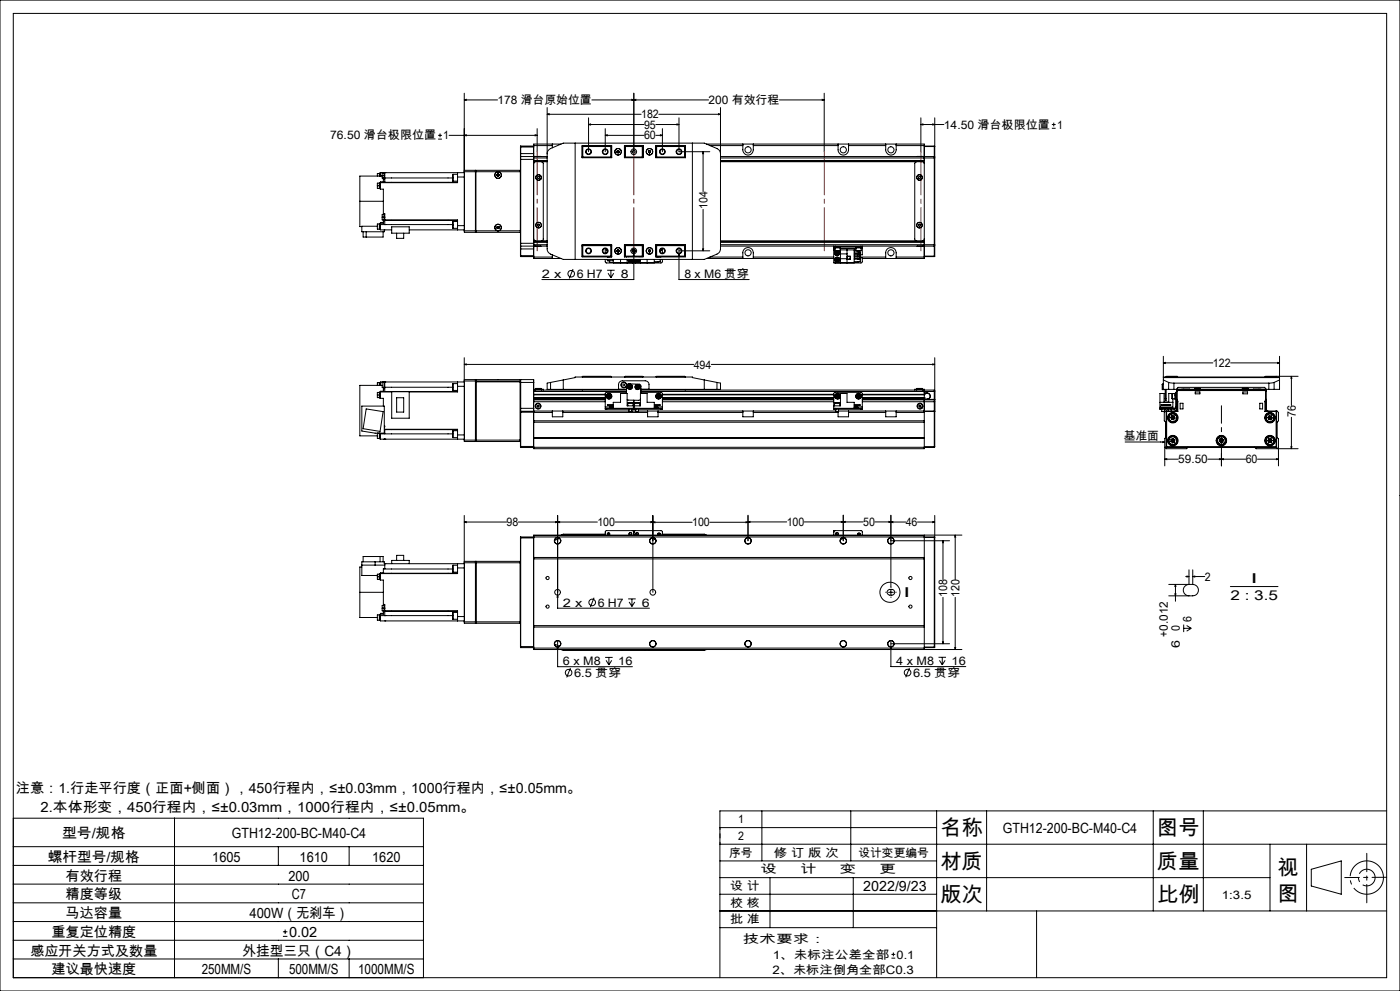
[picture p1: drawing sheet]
<svg xmlns="http://www.w3.org/2000/svg" width="420mm" height="297mm" viewBox="0 0 420 297" stroke-linecap="round" stroke-linejoin="round" font-family="sans-serif">
<g fill="none" stroke="#000" stroke-width=".3">
<path d="M0 0h420v297h-420zM4 4h412v289h-412zM139.3 29.9l.6-.1v.3zM139.3 27.9v41.3M139.3 29.9h10M161.1 38.6v6.9M164.1 34.3l.6-.2v.3zM164.1 32.2v42.7l.3 .6 .8 .7 3.8 1.5h42.3l4.4-1.9 .4-1.2v-42.4M164.1 34.3h28.2M176.6 37.3l.6-.2v.4zM176.6 37.3h16.6M176.6 35.3v10.2"/>
<path d="M181.6 38.6v6.9M189.5 29.8l.6 .1-.6 .2zM190.1 29.9l.6-.1v.3zM190.1 27.9v17.6M196.7 37.3h7M197.6 34.3h18.5M198.7 38.6v6.9M203.1 37.1l.6 .2-.6 .2zM203.7 35.3v10.2h9.2M212.6 29.9h-35M215.5 34.1l.6 .2-.6 .1zM233.8 29.9h13.5"/>
<path d="M246.7 29.8l.6 .1-.6 .2zM247.3 27.9v17.6M276.3 37.3l.6-.2v.4zM276.3 37.3h6.9M276.3 35.3v10.2M279.8 37.1l.6 .2-.6 .2zM280.4 35.3v11.8M315.6 38.4h1.1M315.6 37.3h1.1M316.1 36.8v1.1M113.2 55.7v.8h.8M113.2 55.7h.9"/>
<path d="M113.8 54.9h-.6v.8M113.8 52h-.6v.8M114 54.8l.1 1.7M114 51.9v.9M114.1 54.6v.1M114.1 54.8h-.3v1.7M114.1 51.9h-.3v.9M114.1 54.7v2h.9v7.3M114.1 54.6h23.2M114.7 52.8h-6.7v7.5M114.7 52.6v.8h.5M114.7 52.6h.7"/>
<path d="M115 53.8v.7l-.9 .1M115 53.4v.4M115 51.7v.1M115 53.8h.4M115.2 51.7v1.7h.2M115.2 51.8h-.5v.8M115.4 54.6h.1M115.4 53.3v1.3M115.4 51.7v1.6M115.4 51.7h.1M115.4 53.3h20.5M131.4 41.7h1.2"/>
<path d="M131.4 40.6h1.2M132 40v1.1M134.7 40.6h26.4M135.9 52.2v2.1M135.9 52.2h1.4M135.9 54.3h1.4M137.3 51.7v1.4M137.3 53.1v1.6h-23.2M137.3 53.1h2M139.3 40.6l.6-.2v.3zM139.3 51.7h-25.2v1.1M139.3 51v18.6"/>
<path d="M139.3 51v.5h16.8M139.3 51h3.3M142.6 51v18.6M142.6 51l.1 .1M142.7 51.1v.4M142.7 51.5v17.7M142.7 51.1h.1M142.7 51.5v-.5h13.4v.5M149.1 52.3l.1 .4M149.2 52.7l.3 .1M149.4 52.1l.3 .2M149.4 52.1l-.3 .2"/>
<path d="M149.7 52.3v.3M149.7 52.6l-.2 .2M156.1 51.5v17.7M156.1 51.1h.1M156.1 47v.8M156.1 46v1M156.1 47.8v25.1M156.1 47.8h4M156.1 46h4M156.1 44.1h4M156.2 46.9v26.9M156.2 43.8v3.1"/>
<path d="M156.2 43.8l-.1 2.2M156.2 46.9h7.9M156.2 46.9l-.1 .1M156.2 43.8h3.9M160.1 46.9v26.9M160.1 43.8v3.1M160.1 46.9v.1M160.1 43.8h.1M160.1 46.9h.1M160.1 47v.8M160.1 47.8v25.1M160.1 48.1h4"/>
<path d="M160.1 43.6h5.6M160.1 47.3h4M160.5 40.4l.6 .2-.6 .1zM160.5 46.9h1.8M161.4 52.9h.3l.2 .3-.2 .3h-.3l-.2-.3zM162.4 48.5l.6 .4v22.8l-.6 .5M164.1 48.5h-3.4l-.6 .5M164.1 46.1l.2-.7 .6-.7 4.1-1.8h42.3l4.1 1.8 .5 .5 .2 .9M165.7 43.2v1.1M168.3 43.2h-8.2v3.7M172.5 42.9v34.8M174.6 46.9h.1"/>
<path d="M174.6 43.7h8.9v3.6h-8.9zM174.7 43.8v3.5M174.7 43.8h8.8M174.7 43.8l.1 .1M174.8 43.9h8.5M174.8 43.9v3.2M174.8 47.1l-.1 .1h8.8M174.8 47.1h8.5M181.6 40.6l.6-.2v.3zM181.6 40.6h11.6M183.3 43.9v3.2M183.3 43.9l.1-.1v3.4l-.1-.1"/>
<path d="M185.1 45.6l.3 .2M185.1 45.3v.3M185.4 45.2l.3 .1M185.4 45.2l-.3 .1M185.7 45.3v.3M185.7 45.6l-.3 .2M187.3 43.7l.1 .1M187.3 43.7h5.6v3.6h-5.6zM187.3 43.8h5.6l-.2 .1M187.4 43.8v3.4l.2-.1M187.4 43.8l.2 .1M187.6 43.9h5.1"/>
<path d="M187.6 43.9v3.2M187.6 47.1h5.1M192.7 43.9v3.2M192.7 47.1l.2 .1h-5.6M194.6 45.6l.2 .2M194.6 45.3v.3M194.8 45.2l.3 .1M194.8 45.2l-.2 .1M195.1 45.3v.3M195.1 45.6l-.3 .2M196.7 40.6h2M196.7 43.7h8.9v3.6h-8.9z"/>
<path d="M196.7 43.8h8.9M197 43.9l-.1-.1v3.4l.1-.1M197 43.9h8.4M197 43.9v3.2M197 47.1h8.4M197.4 43.7v.1M198.1 40.4l.6 .2-.6 .1zM205.4 43.9v3.2M205.4 47.1l.2 .1h-8.9M205.6 43.8v3.5M205.6 46.9h.1M205.6 43.8l-.2 .1"/>
<path d="M207.7 42.9v34.8M210.9 45.5l.2 .6h-.3zM210.9 45.5v11.9M211.9 43.2h65.4v34.3h-18.6M213 43.6h9.8M216.1 48.5h60.6l.6 .5M216.1 46.9h64.2M216.1 48.1h61.2M216.1 47.3h64.2M222.8 43.2v1.7a1.57 1.57 0 0 0 1.6 1.6 1.57 1.57 0 0 0 1.6-1.6v-1.7M226 43.6h25.4M251.4 43.2v1.7a1.57 1.57 0 0 0 1.6 1.6 1.57 1.57 0 0 0 1.6-1.6v-1.7"/>
<path d="M254.6 43.6h11.1M265.7 43.2v1.7a1.57 1.57 0 0 0 1.6 1.6 1.57 1.57 0 0 0 1.6-1.6v-1.7M268.9 43.6h8.4M275 48.5l-.6 .4v22.8l.6 .5M275.1 46.9h1.8M275.5 53.1l.3-.2h.3l.1 .4-.3 .2-.3-.1zM277.3 43.8h3M277.3 43.9h3M280.3 47.3h.1M280.3 46.9v.4M280.3 46.9l.1 .2M280.3 43.8v.1"/>
<path d="M280.3 43.9v3M280.3 47.3v26M280.4 47.1v.2M280.4 47.3v26M108 60.3v7.6h.5M108 60.3h7M108.9 69.5v1.5h6v-1.5M109.9 69.5v1.5M113.2 67.8h-4.7v1.7h6.8v-.6M113.8 67.1h-.6v1.6h.6M114 67.1v1.7M114.1 66.9v.4"/>
<path d="M114.1 67.3v1.6h3.4M114.1 67.1h-.3v1.7h.3M114.1 67.3h21.8M114.7 65.1v.8h22.6v1.7M114.7 65.1h.7M115 64h.4v1.1M115 64v.3M115 66.1v.8h-.9M115 65.9v.2M115 66.7h-.9v.2M115 66.1h.4M115.2 64.3h-.5v.8"/>
<path d="M115.4 64.2h-.2v1.7M115.4 65.1v.9M115.4 67.3h.1M115.4 66v1.3M115.4 68.9h.1M115.4 66h21.9M117.5 68h5.3v1.9h-5.3zM119 69.9v1.5h2.1v-1.5M122.8 68.9h16.5M135.9 66.4v2M135.9 66.4h1.4M135.9 68.4h1.4"/>
<path d="M137.3 67.6v1.3M137.3 67.6h2M139.3 69.2v.4M139.3 69.2h16.8M139.3 69.6h3.3M142.7 69.2v.3M142.7 69.5h.1M142.7 69.5v.1M142.7 69.5l-.1 .1M142.7 69.2v.4M142.7 69.6h13.4M149.1 68v.4"/>
<path d="M149.1 68.4l.3 .1M149.4 67.9l.3 .1M149.4 67.9l-.3 .1M149.7 68.4l-.3 .1M149.7 68v.4M156.1 69.2v.4M156.1 69.5v.1M156.1 72.9v.8M156.1 73.7v.9M156.1 74.6l.1 2.3M156.1 76.6h4M156.1 72.9h4"/>
<path d="M156.1 73.7l.1 .1M156.1 74.6h4M156.2 73.8v3.1M156.2 73.8h7.9M156.2 76.9h3.9M160.1 73.8v3.1M160.1 71.6l.5 .6h3.5M160.1 73.7h.1M160.1 72.9v.8M160.1 73.8v3.7h8.2M160.1 72.5h4M160.1 77h5.6"/>
<path d="M160.1 73.3h4M160.1 73.7v.1M160.1 76.8v.1M160.5 73.8h1.8M161.3 67.4l.2-.2 .3 .1 .1 .3-.3 .2zM165.7 76.4v1.1M174.6 73.8h.1M174.6 73.4h8.9v3.6h-8.9zM174.7 73.4v3.5M174.7 76.9h8.8M174.8 73.6v3.2M174.8 73.6h8.5"/>
<path d="M174.8 76.8h8.5M174.8 76.8l-.1 .1M181.6 77.7v.8l.3 .3h8M181.6 74.5v1.4M181.9 75.1h.4M181.9 74.6v.5M182.2 77h.1M182.2 77.7v.4h1.8M182.3 75.2l-.1 .3M182.4 78.1h.3M182.9 76.9v.1M182.9 78.1v.6h1.1"/>
<path d="M183.3 73.6v3.2M183.3 73.6l.1-.1v3.4l-.1-.1M183.5 73.5h-8.8l.1 .1M184 77.7v1.1h12.3v-1.1M185.1 75v.3M185.1 75.3l.3 .2M185.4 74.9l.3 .1M185.4 74.9l-.3 .1M185.7 75v.3M185.7 75.3l-.3 .2M186.2 77.7v1.1M187.3 73.4h5.6v3.6h-5.6z"/>
<path d="M187.3 73.5h5.6l-.2 .1M187.4 76.9l-.1 .1M187.6 73.6l-.2-.1v3.4M187.6 73.6v3.2M187.6 73.6h5.1M187.6 76.8h5.1M187.6 76.8l-.2 .1M187.9 76.9v.1M188 76.9v.1M188.1 77.7v1.1M188.2 78h1.5M188.2 78h1.6"/>
<path d="M188.2 77.7v.3M188.4 78a.78 .78 0 0 0 .9 .5 .78 .78 0 0 0 .6-.8 .78 .78 0 0 1-.6 .9 .78 .78 0 0 1-.9-.6zM188.6 76.9v.1M188.8 78l.2 .2M189.1 78l-.1 .2M189.3 78l.1 .1M189.4 78.1l-.4 .1M189.4 78v.1M189.7 78h.1M189.7 75.1h.1M189.7 75.3l.1 .2M189.8 75.1h-.1"/>
<path d="M189.8 75v.1M189.8 77.7v.3M189.8 74.9h.6M190.1 76.1l.2 .6h-.3zM190.1 74.3v9.5h-27.5M190.4 77.7a.78 .78 0 0 0 .6 .9 .78 .78 0 0 0 .9-.6 .76 .76 0 0 1-.9 .5 .76 .76 0 0 1-.6-.8M190.5 78h.1M190.5 75.1h.1M190.5 78h1.6M190.5 75v.1M190.5 77.7v.3M190.5 75.3l-.1 .2"/>
<path d="M190.8 78l.4 .2M191.2 78v.2M191.5 78l-.3 .2M191.7 76.9v.1M192.1 77.7v.3M192.1 77.7v1.1M192.3 76.9v.1M192.7 76.8l.2 .1h-5.6M192.7 73.6v3.2M194.1 77.7v1.1M194.6 75.3l.2 .2M194.6 75v.3"/>
<path d="M194.8 74.9l.3 .1M194.8 74.9l-.2 .1M195.1 75v.3M195.1 75.3l-.3 .2M196.7 73.4h8.9v3.6h-8.9zM196.7 76.9h8.9M196.7 73.5h8.9l-.2 .1M197 73.6l-.1-.1v3.4l.1-.1M197 73.6v3.2M197 73.6h8.4M197 76.8h8.4M197.3 76.9v.1"/>
<path d="M197.3 78.4v.3h-1M197.4 76.9v.1M198 75.1h.3M198 77h.1M198 77.9v-.2v.7h-1.7M198.3 75.1h-.3M198.3 74.6v.5M198.7 77.7v.9l-.3 .2h-8M198.7 74.5v1.4M203.7 76.1l.2 .6h-.3zM203.7 74.3v9.5h21.1M203.7 75.2h9.2"/>
<path d="M205.4 73.6v3.2M205.4 76.8l.2 .1M205.6 73.4v3.5M205.6 73.8h.1M210.8 74.6h.3l-.2 .6zM210.9 62.8v12.4M211.9 77.5h38.2M213 77h9.8M216.1 72.5h61.2M216.1 73.8h64.2M216.1 73.3h64.2M222.8 77.5v-1.7a1.57 1.57 0 0 1 1.6-1.6 1.57 1.57 0 0 1 1.6 1.6v1.7"/>
<path d="M226 77h24.1M250.1 74h.5M250.1 74v.5M250.1 74.5v4.3h6.2v-3.9M250.1 73.8v.2M250.1 74.9h.4M250.1 74.5h.4M250.4 74v.3h1.7v-.3M250.5 75.1h1M250.5 75.1h1.6M250.5 74.3v.8M250.6 73.8v.2"/>
<path d="M250.6 74h7.7M250.7 77.7l.1 .4M250.7 77.7l.4 .1M250.8 76l.3 .2M250.8 75.1a.77 .77 0 0 0-.4 1.1 .77 .77 0 0 0 1.1 .3 .77 .77 0 0 0 .3-1M250.8 75.6v.4M250.8 75.6l.3 .2M250.8 78.1l.4 .1M250.9 75.1a.74 .74 0 0 0-.5 1 .74 .74 0 0 0 1 .4 .74 .74 0 0 0 .4-1M251 77.4l.5 .1M251 77.4l-.3 .3M251 77.4l.1 .4"/>
<path d="M251.1 75.8l.4 .3M251.1 75.8v.4M251.1 77.8l.4 .2M251.1 77.8l.1 .4M251.1 77.8l-.3 .3M251.2 75.4l.3 .2M251.2 75.4l-.4 .2M251.2 75.4l-.1 .4M251.4 75.1l.4 .4M251.5 76.1l-.4 .1M251.5 77.5v.5M251.5 77.5l-.4 .3"/>
<path d="M251.5 75.1l.3 .4M251.5 75.6v.5M251.5 75.6l-.7 .4M251.5 78l-.3 .2M252.1 75.1h-.6M252.1 74.3v.8M252.1 74.9l4.7 .1M252.1 74.5h4.7M252.1 74.9v3.9M252.1 76.1h2M252.1 77.5h2M254.1 74.9v3.9"/>
<path d="M254.2 76.8h.9v.9h-.9zM256.3 75.5h1.8v.4h-1.8M256.3 76.2h1.8v.5h-1.8M256.3 77h1.8v.4h-1.8M256.3 77.7h1.8M256.7 74v.3h1.7M256.8 75.1h1.5M256.8 74.3v.8M257.4 75.1v.4M257.4 75.9v.3M257.4 76.7v.3M257.4 77.4v.3"/>
<path d="M257.4 78.4v.3h-1.1M257.4 75.9l.2 .3 .4-.3M257.4 77.7l.3-.2 .3 .2M257.5 75.5h.4M257.6 77.5h.2M258.1 75.7v.2M258.1 77.7v.2M258.1 77.3h.6v1.2l-.3 .3h-8.1M258.1 77.7v.7h-1.8M258.1 77h7.6M258.3 74h.4M258.3 73.8v.2"/>
<path d="M258.3 74.5h.4M258.4 74.3h.1M258.4 74l-.1 1.1M258.7 74v.5M258.7 73.8v.2M258.7 74.5v1.9h-.6M265.7 77.5v-1.7a1.57 1.57 0 0 1 1.6-1.6 1.57 1.57 0 0 1 1.6 1.6v1.7M268.9 77h8.4M275.1 73.8h1.8M275.5 67.4l.3-.2 .4 .4-.3 .2-.3-.1zM277.3 71.6l-.5 .6h-60.7M277.3 76.9h3"/>
<path d="M277.3 76.8h3M280.3 73.3h.1M280.3 73.3v.5M280.3 76.8h.1M280.3 76.8v.1M280.3 73.8v3M280.4 73.3v.3M280.4 73.6l-.1 .2M280.4 76.8l-.1 .1M280.4 73.6v3.2M171.9 80.6l-1.1 2.9M182.1 81h2.3"/>
<path d="M182.4 81.9l.9 1.4M183.3 81v2.3M184.1 81.9l-.8 1.4M113.2 118.4v.8h.6M113.2 118.4h.9M113.8 117.6h-.6v.8M113.8 114.6v.9M114 117.5v1.7M114 114.6l-.8 .1v.8M114.1 117.3v.2M114.1 117.5h-.3v1.7h.3M114.1 114.6l-.1 .9"/>
<path d="M114.1 117.5h3.4M114.1 117.3h23.2M114.1 117.5v1.9h.9v2.3M114.7 115.5h-6.7v15.1h5.2M115 116.5v.8h-.9M115 116.1v.4M115 114.5h.1M115 116.5h.4M115.2 114.5v1.7h.2M115.2 114.5h-.5v1.6h.5M115.4 117.3h.1M115.4 116.1v1.2"/>
<path d="M115.4 114.5v1.6M115.4 114.5h.1M115.4 116.1h20.5M117.5 117.4h5.3v7.9h-5.3zM119 119.2h2.1v4.3h-2.1zM135.9 115v2M135.9 115h1.4M135.9 117h1.4M137.3 114.5v1.3M137.3 115.8v1.7h-14.5M137.3 115.8h2M139.3 109.2l.6-.1v.3z"/>
<path d="M139.3 107.2v24.7M139.3 109.2h68.8M139.3 114.5h-25.2v1M139.3 113.8v18.5M139.3 113.8v.4h16.8M139.3 113.8h3.3M142.6 113.8v18.5M142.6 113.8l.1 .4M142.7 114.2v-.4h13.4v.4M142.7 114.2v17.7M156.1 114.2l-13.4 .1M156.1 114.6h4"/>
<path d="M156.1 114.6v7.8M156.2 113.8v9.5M156.2 113.8l-.1 .8M156.2 113.8h3.9M160.1 113.8v9.5M160.1 113.8v.8M160.1 119.7v.1M160.1 114.6v2.7M160.1 119.8v2.6M160.1 116.7h.6M160.1 119.2h21.5M160.1 117.3v2.4"/>
<path d="M160.1 116.9h27.9M160.1 118.3h21.5M160.1 117.3h27.9M160.1 119.8h21.5M160.1 119.7h21.5M160.7 116.4h1.7M160.7 116.6h.1M160.7 116.6h1.7M160.7 116.4v.5M160.7 116.7h1.7M162.4 116.6v.1M162.4 116.7h.6v.2"/>
<path d="M162.4 116.4v.5M165.2 116.7h20.4v-1.4a1.14 1.14 0 0 1 1.1-1.2h6.9a1.14 1.14 0 0 1 1.1 1.2v1.4h20.4M165.2 114.6l-1.1 .2v1.9h1.1M165.2 114.6v2.1M169 113.9v2.8M174.7 112.9h8.7M174.7 112.9v.1M174.7 116.7v.2M181.6 119.2h-21.5l21.5 .1M181.6 118.2h-21.5h21.5M182.3 118.5l.1 .5M182.3 118.5l.4 .2"/>
<path d="M182.4 119l.3 .2M182.7 118.3v.4M182.7 118.3l-.4 .2M182.7 118.3l.4 .2M182.7 118.7l.4 .2M182.7 118.7v.5M182.7 118.7l-.3 .3M183.1 118.5v.4M183.1 118.5l-.4 .2M183.1 118.9l-.4 .3M183.4 112.9v.1M185.6 116.6h2.4"/>
<path d="M187.4 112.9h5.5M187.4 112.9v.1M187.9 117.6h-6.1l-.2 .3v4.1M187.9 117.9l.1-2.3 .5-.6 3.6 .2 .2 .5-.1 2.2M188.6 115.8l.1 .4M188.6 115.8l.4 .1M188.7 116.2l.4 .1M188.9 115.5l-.3 .3M188.9 115.5l.4 .1M188.9 115.5l.1 .4M189 115.9l-.3 .3M189 115.9l.1 .4"/>
<path d="M189 115.9l.4 .1M189.3 115.6l.1 .4M189.3 115.6l-.3 .3M189.4 116l-.3 .3M190.1 119.9v2.8M190.9 115.9l.1 .4M190.9 115.9l.8 .2M191 116.3l.4 .1M191.2 115.6l-.3 .3M191.2 115.6l.4 .1M191.2 115.6l.1 .4M191.3 116l-.3 .3"/>
<path d="M191.3 116l.1 .4M191.6 115.7l.1 .4M191.6 115.7l-.3 .3M191.7 116.1l-.3 .3M192.1 119.6l-.4 .4-3.6-.2M192.2 117.6h6.3l.2 .4v4M192.2 116.9h88.1M192.2 117.3h88.1M192.3 116.6h2.4M192.9 112.9v.1M196.8 112.9h8.8M196.8 112.9v.1"/>
<path d="M197.2 118.6v.4M197.2 118.6l.7 .3M197.2 119l.4 .2M197.5 118.3l.4 .2M197.5 118.3l-.3 .3M197.5 118.3l.1 .9M197.9 118.5v.4M197.9 118.5l-.7 .5M197.9 118.9l-.3 .3M198.7 119.2h51.4M198.7 118.2h51.4M198.7 118.3h51.4"/>
<path d="M198.7 119.8h51.4M198.7 119.7h51.4M198.7 119.3h51.4M205.6 112.9v.1M205.6 116.7v.2M211.3 113.9l-3.6-.7v-.2h-35.2v.2l-7.3 1.4M211.3 113.9v2.8M211.3 113.9l3.8 .7M213.4 109.2h67M215.1 114.6l1 .2v1.9h-1M215.1 114.6v2.1M250.9 118.8l.3 .4"/>
<path d="M251 118.5l-.1 .3M251 118.5l.6 .5M251.3 118.7l-.4 .1M251.3 118.7l-.1 .5M251.4 118.3l-.4 .2M251.4 118.3l.3 .3M251.4 118.3l-.1 .4M251.6 119l-.4 .2M251.7 118.6l-.1 .4M251.7 118.6l-.4 .1M257.2 118.6v.4M257.2 118.6l.8 .3"/>
<path d="M257.2 119l.4 .2M257.5 118.3l.4 .2M257.5 118.3l-.3 .3M257.5 118.3l.1 .9M257.9 118.5l.1 .4M257.9 118.5l-.7 .5M258 118.9l-.4 .3M258.7 118.2h18.6M258.7 119.2h18.6M258.7 118.3h18.6M258.7 119.8h21.6M275 116.6v.1"/>
<path d="M275 116.4h1.7M275 116.7h-.6v.2M275 116.6h1.7M275 116.4v.5M275 116.7h1.7M276.7 116.6l-.1 .1M276.7 116.7h.6v3M276.7 116.4v.5M277.3 119.2l-18.6 .1M277.3 119.7v14.8h-117.2v-11.3M277.3 119.2h.1M277.3 118.2h.1"/>
<path d="M277.3 119.7h.1M277.3 119.7h3M277.3 117.8h.8M277.3 117.9h.8M278.1 117.9a.88 .88 0 0 1 .9 .8 .88 .88 0 0 1-.9 .9M278.1 117.8a.98 .98 0 0 1 1 .8 .98 .98 0 0 1-.8 1.1M278.1 117.8v.1M278.1 119.6v.1M278.1 119.6l-19.4 .1M279.8 109.1l.6 .1-.6 .2zM280.3 116.9v.4M280.3 119.7l.1 .1"/>
<path d="M280.3 119.7v.1M280.3 119.8v.6M280.3 117.3v2.4M280.4 119.8h-.1M280.4 119.8l-.1 .6M280.4 107.2v26.7M348.7 115.2v1.6M348.7 115.1v.1M348.7 115.2h.1M348.7 115.1h.3M348.7 116.8h.9M348.7 115.2h.3"/>
<path d="M349 113h34.9M349 113.2h34.9M349 113.9l1.6 .7M349 108.8l.6-.2v.3zM349 106.8v9.9h1.6M349 108.8h14.9M349.6 119.4v.6h.2v-.6M349.6 119.4h.2M349.6 116.7v2.7M349.8 112.9h3.5M349.8 112.9v.1M349.8 116.7v2.7"/>
<path d="M350.6 114.6l1.6 .2M350.6 116.7h1.6M350.6 114.6v2.1M351.6 118v1.5M351.6 119.5h.9M351.6 118h.9M351.9 118l-1.3-.1v2.6h-1.4v-2.6h-1.2v4.5M351.9 119.5v2.9M352.2 116.7h.8l.4-.6h26l.4 .6h.8M352.2 114.8h28.4M352.2 114.8v1.9M352.7 117.9h-.2v1.7h.2"/>
<path d="M352.7 118h.3M352.7 118v4M353 117.6h-.3v.4M353 119.8l.2 .6M353.1 119.7l.1 .1M353.1 119.7l-.1 .1M353.1 117.3v2.4M353.2 119.8l.1 .6M353.2 119.8h-.2M353.3 112.9v.1M353.4 117l-.3 .3M353.4 116.9v.1"/>
<path d="M353.4 116.9l-.3 .2v.2M353.4 116.9h26M353.4 117h26M354.5 116.9v-.2h.6v.2M356.8 116.6v.1M358.4 116.6h.1M358.4 116.4h1.7M358.4 116.6h1.7M358.4 116.4v.2M358.6 117.5h1.4v.5h-1.4zM360.1 116.6v.1M360.1 116.4v.2"/>
<path d="M369.2 108.8h14.7M372.7 116.6v.1M372.7 116.4h1.7M372.7 116.6h1.7M372.7 116.4v.2M372.9 117.5h1.4v.5h-1.4zM374.4 116.7h.1M374.4 116.4v.2M376 116.6v.1M377.7 116.9v-.2h.6v.2M379.4 117l.3 .3M379.4 116.9v.1"/>
<path d="M379.4 116.9l.4 .2-.1 .2M379.6 112.9h3.4M379.6 112.9v.1M379.7 119.7v.1M379.7 119.8l-.2 .6M379.7 119.7l.1 .1M379.7 119.8h.1M379.7 117.3v2.4M379.8 119.8l-.1 .6M380.6 116.7h1.6M380.6 114.8v1.9M382.2 114.6l-1.6 .2"/>
<path d="M382.2 114.6v2.1M382.8 112.8l.2 .1M383 112.9v.1M383.3 108.6l.6 .2-.6 .1zM383.9 113.9l-1.7 .7M383.9 106.8v9.9h-1.7M387.4 112.8l.2 .6h-.3zM387.4 112.8v8.7M389.4 112.8l-9.8 .1M109.9 122.6l5 .8-.9 5.9-5.1-.8zM113.2 129.8v1.6h.6M113.8 129.8v1.7h.3"/>
<path d="M114 129.8v1.7M114.1 129.8v.2M114.1 130v1.6h25.2M114.1 130h21.8M115.2 131.6h.1M115.3 127.7v.2M115.3 129.8v-8.1h-6.8v7.5l4 .6h2.9v-1.1h21.9v1.6M115.4 131.6h.1M115.4 128.8h21.9M135.9 129.1v2.1M135.9 129.1h1.4M135.9 131.2h1.4"/>
<path d="M137.3 130.3v1.3M137.3 130.3h2M139.3 131.9v.4M139.3 131.9h16.8M139.3 132.3h3.3M142.7 131.9v.4M142.7 132.3h.1M142.7 132.3h-.1M142.8 132.3v-18l13.3 .1-.1 17.9M142.8 132.3h13.2M156.1 122.4v.9M156.1 123.6h9.6"/>
<path d="M156.1 132.3h-.1M156.1 122.4h4M156.1 133.8h4M156.1 123.3l.1 10.8M156.2 123.3v10.8M156.2 123.3h3.9M156.2 134.1h3.9M156.2 123.3h-.1M160.1 123.3v10.8M160.1 123.3h.1M160.1 122.4v.8M160.1 126.1h117.2"/>
<path d="M160.1 123.2h5.6M160.1 126.5h117.2M160.1 131.1h117.2M160.1 131.4h117.2M160.1 120.4h21.5M161.1 121.5l.6 .1v.3l-.6-.1zM165.7 123.2h3.1M165.7 123.2v1.7h3.1v-1.7M168.8 123.6h25.5M168.8 123.2h19.9M181.6 122.4v.3h.4M181.6 122.4h.4"/>
<path d="M181.6 122v.4M181.6 122h2.4M182 122.4h7.7M182 122.7h7.7M182 122.4v.3M182.9 122v.2h1.1M184 122.4v-1.8h2.2v-2.7h1.9v3.7h4v-3.7h2v2.7h2.2v1.8M184 121.4h-1.8h1.8M188.3 120.8h1.6M188.3 120.8v.8M188.7 123.3h.8M188.7 122.7v.6"/>
<path d="M189.5 122.7v.6M189.5 123.2h1.2M189.7 122.4h.9M189.7 122.7h.4M189.7 122.4v.3M189.9 120.8v.8M190.1 122.7h.5M190.4 120.8h1.5M190.4 120.8v.8M190.6 122.4h7.7M190.6 122.4v.3M190.6 122.7h7.7"/>
<path d="M190.7 123.3h.1M190.7 122.7v.6M190.8 123.3h.8M191.6 123.3h-.8M191.6 122.7v.6M191.6 123.2h2.7M191.9 120.8v.8M194.3 123.2h3.1M194.3 123.2v1.7h3.1v-1.7M196.3 121.4h1.7h-1.7M197.3 122v.2h-1M197.4 123.6h25.4"/>
<path d="M197.4 123.2h25.4M198.3 122.4h.4M198.3 122.4v.3M198.7 122.4v.3h-.4M198.7 122v.4M198.7 122h-2.4M198.7 120.4h51.4M222.8 123.2h3.2M222.8 123.2v1.7h3.2v-1.7M226 123.6h25.4M226 123.2h24.7M250.1 122.4h.5"/>
<path d="M250.1 121.6h2v-3.7h2v2.7h2.2v1.8M250.4 120.8h1.5M250.4 120.8v.8M250.6 122.4h7.7M250.6 122.7h7.7M250.6 122.4v.3M250.7 123.3h.1M250.7 122.7v.6M250.8 123.3h.8M251.6 123.2h3M251.6 123.3h-.8M251.6 122.7v.6"/>
<path d="M251.9 120.8v.8M254.6 123.2v1.7h-3.2v-1.6M254.6 123.6h11.1M254.6 123.2h11.1M256.3 121.4h1.8h-1.8M257.4 122v.2h-1.1M258.3 122.4h.4M258.3 122.4v.3M258.7 122.4v.3h-.4M258.7 122v-4.1l-.2-.3h-7.9l-.5 .4v4.7h.5M258.7 122v.4M258.7 122h-2.4"/>
<path d="M258.7 120.4h21.6M265.7 123.2h3.2M265.7 123.2v1.7h3.2v-1.7M268.9 123.6h8.4M268.9 123.2h11.4M275.9 121.4l.3 .1-.1 .5h-.3l-.1-.4zM277.3 123.3h3M277.3 133.9h3M280.3 123.2v.1M280.3 133.9h.1M280.3 133.9v.2M280.3 134.1h-120.2"/>
<path d="M280.3 120.4v2.8M280.3 123.3v10.6M280.4 133.9l-.1 .2M337.5 132.5h11.9M348 120.6h3.9M348.3 121.4h.7zM348.4 122.4h-.5v.3h.5M348.4 122.4h3.9M348.4 122.7h1.1M348.4 122.4v.3M348.5 123.3h.9M348.5 122.7v.6"/>
<path d="M348.8 132.4l.6 .1-.6 .1zM349.4 121.4h.4zM349.4 122.7v.6M349.4 137.6l.6-.1v.3zM349.4 137.6h4.1M349.4 134.1l.4 .4h6.2l.4-.4M349.5 122.7h.8M349.5 122.4v.3M349.8 123.3h.2M349.8 133.9h.2M349.8 133.9l.2 .2M349.8 123.3v10.6"/>
<path d="M350 133.9v.2M350 134.1h32.8M350 123.3h3.3M350 133.9h32.8M350 123.3v10.6M350.1 121.4h.4zM350.3 122.7h2M350.3 122.4v.3M350.5 122.7v.5M350.8 121.4h.4zM351.2 125.1l.2 .6M351.2 125.1l.7 .1"/>
<path d="M351.2 132.3l.6 .4M351.3 131.7l-.1 .6M351.3 131.7l.6 .3M351.4 122.7v.5M351.4 125.7l.7 .1M351.6 124.6l-.4 .5M351.6 124.6l.6 .1M351.6 124.6l.3 .6M351.8 122h-3.7v.2h3.7M351.9 132l-.7 .3M351.9 132l.5 .5M351.9 132l-.1 .7"/>
<path d="M351.9 125.2l-.5 .5M351.9 125.2l.6 .1M351.9 125.2l.2 .6M351.9 131.4l-.6 .3M351.9 131.4l.6 .4M351.9 131.4v.6M352.2 124.7l.3 .6M352.2 124.7l-.3 .5M352.3 122.4v.3M352.4 132.5l-.6 .2M352.5 131.8l-.1 .7M352.5 131.8l-.6 .2"/>
<path d="M352.5 125.3l-.4 .5M352.7 122l-.4 .4M352.7 122h.3M353 122.5v.1M353 122.1l-.7 .6M353 122.6l-.6 .6M353 120.9v1.6M353 120.9v1.7M353 120.9l.1-4.3h26.7v4.3M353 122.6h.1M353 120.9h.1M353.1 122.6l-.5 .6"/>
<path d="M353.1 120.9h.1M353.1 120.9v1.7M353.2 122.5l-.1 .1M353.2 123.2l.1 .1M353.2 120.4h.1M353.2 123.2h-3.5l-.4 .4v2.5l.4 .4v4.6l-.3 .3v8.2M353.2 120.4v2.8M353.3 120.4v2.9M354 120.9h.9v1.7h-.9zM356.3 134.1h20.2M365.8 132.2l.4 .5M365.8 137.5l.6 .1-.6 .2z"/>
<path d="M366 131.5l-.2 .7M366 131.5l.4 .5M366.4 132l-.2 .7M366.4 132l.5 .5M366.4 132l-.6 .2M366.4 137.6l.6-.1v.3zM366.4 135.9v3.7M366.6 131.4l.5 .5M366.6 131.4l-.6 .1M366.6 131.4l-.2 .6M366.9 132.5l-.7 .2M367.1 131.9l-.2 .6"/>
<path d="M367.1 131.9l-.7 .1M373.7 137.6h-11.4M376.4 134.1l.4 .4h12.6M377.3 137.6h6.2M377.9 120.9h.9v1.7h-.9zM379.5 120.4h.2M379.5 123.3h3.3M379.5 120.4v2.9M379.7 122.5v.1M379.7 123.2l-.2 .1M379.7 123.2h3.4l.4 .4v2.5l-.4 .4v4.6l.4 .4v8.1M379.7 120.4v2.8"/>
<path d="M379.7 120.9h.1M379.7 120.9v1.7M379.7 122.6h.1M379.8 122.6l.4 .6M379.8 120.9l.1 1.6M379.8 120.9v1.7M379.9 122.5l-.1 .1M379.9 122.6l.5 .6M380.3 125.1l.3 .6M380.3 125.1l.7 .1M380.3 132.1l.4 .5M380.6 125.7l.6 .1"/>
<path d="M380.6 131.5l-.3 .6M380.6 131.5l.4 .5M380.8 124.6l-.5 .5M380.8 124.6l.6 .1M380.8 124.6l.4 1.2M381 125.2l.6 .1M381 125.2l-.4 .5M381 132l-.3 .6M381 132l.4 .6M381.3 131.5l.3 .5M381.3 131.5h-.7M381.3 131.5l-.3 .5"/>
<path d="M381.4 132.6h-.7M381.4 124.7l.2 .6M381.4 124.7l-.4 .5M381.6 125.3l-.4 .5M381.6 132l-.2 .6M381.6 132l-1.3 .1M382.8 133.9h.2M382.8 123.3h.2M382.8 133.9v.2M382.8 123.3v10.6M382.9 137.5l.6 .1-.6 .2zM383 133.9l-.2 .2"/>
<path d="M383 123.3v10.6M383.5 134.1l-.4 .4M387.3 133.9h.3l-.2 .6zM387.4 125.1v9.4M139.3 156.5l.6-.2v.3zM139.3 154.5v31.9M139.3 156.5h12.7M155.5 156.5h23.7M166.7 156.3l.6 .2-.6 .1zM167.3 156.5l.6-.2v.3zM167.3 154.5v27.8h27.5M182.2 159.9v.2l.7 .1"/>
<path d="M182.4 159.7h.3M182.9 159.9v.2M184.5 156.5h11.4M189.9 159.1h.5M190.1 159.1v1.3M195.3 156.3l.6 .2-.6 .1zM195.9 156.5l.6-.1v.3zM195.9 154.5v23M195.9 156.5h11.7M197.3 159.9v.2M198 159.9v.2l-.6 .1M212.9 156.5h11.5"/>
<path d="M223.8 156.4l.6 .1-.6 .2zM224.4 156.4l.6-.1v.3zM224.4 156.4h11.6M224.4 154.4v7.7M250.1 159.5l.4-.5h7.9l.3 .4v1M250.3 159.1h-.2v1.3M252.4 156.3l.6 .1-.6 .2zM253 156.4l.6-.1v.3zM253 154.4v7.7M257.4 159.9v.2M258.1 159.9v.2M258.9 156.4h-17.6"/>
<path d="M262.5 156.4l9.2 .1M266.7 156.3l.6 .1-.6 .2zM267.3 156.5l.6-.2v.3zM267.3 154.4v21.5M275.2 156.5h5.2M279.8 156.3l.6 .2-.6 .1zM280.4 154.5v39.4M108 177.5v7.6h5.2M108 177.5h7M108.5 169.9h-.5v7.6M108.5 169.4h6.9M108.9 168.4v-1.6h6v1.6"/>
<path d="M112.5 168.4v1M113.2 172.9v.7h.6M113.2 172.9h.9M113.8 172.1h-.6v.8M114 172v1.7M114 166.8v1.6M114.1 171.8v.1M114.1 172h-.3v1.7h.3M114.1 171.9v1.9h.9v7.3M114.1 171.8h23.2M115.4 170.4h-.4v1.3l-.9 .1M115.4 170.4l20.5 .1"/>
<path d="M115.4 168.9h.1M115.4 168.9v1.5M117.5 168.9v-.9h5.3v.9M119 168v-1.6h2.1v1.6M135.9 169.4v2.1M135.9 169.4h1.4M135.9 171.5h1.4M137.3 168.9v1.3M137.3 170.2v1.7h-23.2M137.3 170.2h2M139.3 168.9h-24v-.5h-6.8v4.1h4.7M139.3 168.2v18.6"/>
<path d="M139.3 168.2v.5h16.8M139.3 168.2h3.3M142.6 168.2v18.6M142.6 168.2l.1 .1M142.7 168.7v18M142.7 168.3v18.4M142.7 168.3v.4M142.7 168.3h13.4M156.1 168.3v18.4M156.1 161.3h4M156.2 160.9v33.2M156.2 160.9h124.1"/>
<path d="M160.1 161v33.1M160.1 167.1h117.2M160.1 167.5h117.2M160.1 160.5h117.2M167.3 178.4l.1 .6h-.3zM167.9 161.4l-1.5 .6M178.2 179.1l-1.1 2.9M181.6 160.4v-1l.3-.4h7.9l.3 .5 .4-.5h7.9l.3 .3v1.1M181.6 160.1h-12.6l-.7 .3M182.2 160a.36 .36 0 0 1 .6-.3 .36 .36 0 0 1-.1 .7M182.2 160l.3 .4M182.2 160.1h.1"/>
<path d="M188.5 179.5h2.2M188.9 160.4a.44 .44 0 0 1-.1-.7 .44 .44 0 0 1 .7 0 .44 .44 0 0 1-.1 .7M189.6 179.5v2.2M190.9 160.4a.43 .43 0 0 1-.1-.7 .43 .43 0 0 1 .7 0 .43 .43 0 0 1-.1 .7M195.9 161.1l.2 .4 .5 .1M196.3 161.3v.3M197.6 160.4a.36 .36 0 0 1-.2-.6 .36 .36 0 0 1 .6 0 .36 .36 0 0 1-.2 .6M198 160.1h.1M198.7 160.1h12.6l.6 .3M250.9 160.4a.43 .43 0 0 1-.1-.7 .43 .43 0 0 1 .6 0 .43 .43 0 0 1 0 .7M253 161.1l-.3 .4-.5 .1M257.4 160.2h.6"/>
<path d="M257.6 160.4a.36 .36 0 0 1-.2-.6 .36 .36 0 0 1 .6 0 .36 .36 0 0 1-.2 .6M266.5 176.8a1.1 1.1 0 0 1 1.3-.1 1.1 1.1 0 0 1 .5 1.2 1.11 1.11 0 0 1-1.4 .5 1.11 1.11 0 0 1-.7-1.3zM266.6 177.5h1.4M267.3 176.8v1.4M267.3 162.1h17.6M277.3 160.4v34.3M277.3 161.1h3M280.3 160.9v.2M280.3 161.1v32.8M282.9 162.1l.1 .6h-.2zM282.9 162.1v11.6M282.9 179v13.9"/>
<path d="M286.6 160.4v13.3M286.6 179v15.7M286.6 160.4l.1 .6h-.3zM288.6 160.4h-128.5v34.3h128.5M352.5 178h.3l-.2 .6zM352.6 175.2v5M352.6 175.2l.2 .6h-.3zM355.7 172.8h1M356.1 172.6l.6 .2-.6 .1zM356.7 170.8v4.4a1.71 1.71 0 0 0-1.7 1.7 1.71 1.71 0 0 0 1.7 1.7M357.8 172.8l.6-.2v.3zM357.8 175.2a1.71 1.71 0 0 1 1.7 1.7 1.71 1.71 0 0 1-1.7 1.7h-7.2"/>
<path d="M357.8 170.8v4.4M357.8 172.8h3.6M357.8 175.2h-7.2M369.1 175.8h14.3M113.8 184.3h-.6v1.6h.6M114 184.2v1.7M114.1 184.1v.4M114.1 184.5v1.6h25.2M114.1 184.2h-.3v1.7h.3M114.1 184.5h21.8M114.7 182.3v.8h.5M114.7 182.3h.7"/>
<path d="M115 181.1h.4v1.2M115 181.1v.4M115 183.3v.8h-.9M115 183.1v.2M115 183.8h-.9v.3M115 183.3h.4M115.2 181.5h-.5v.8M115.4 182.3v.8M115.4 181.4h-.2v1.7h.2M115.4 183.1v.1M115.4 184.5h.1M115.4 183.2v1.3"/>
<path d="M115.4 186.1h.1M115.4 183.1h21.9v1.7M115.4 183.2h21.9M135.9 183.5v2.1M135.9 183.5h1.4M135.9 185.6h1.4M137.3 184.8v1.3M137.3 184.8h2M139.3 186.4v.4M139.3 186.4h16.8M139.3 186.8h3.3M142.7 186.7l-.1 .1"/>
<path d="M142.7 186.7h13.4M156.1 193.7h4M156.2 194.1h3.9M160.1 194.2h117.2M160.1 187.9h117.2M160.1 187.5h117.2M160.1 194v.1M166.4 193l1.5 .7M167.3 193.9l.1 .6h-.3zM167.3 192v7.8h22.4M168.3 194.7l.7 .2h16.6M181.5 197h2.3"/>
<path d="M181.8 197.9l.9 1.4M182.7 197v2.3M183.5 197.9l-.8 1.4M185.6 194.9h1.1M185.6 194.7v.2M186.7 194.9h6.9M186.7 194.7v.2M188.7 180.4l.9 1.3M190.4 180.4l-.8 1.3M193.6 194.9h1.1M193.6 194.7v.2M194.7 194.7v.2"/>
<path d="M211.9 194.7l-.6 .2h-16.6M267.3 193.9l.1 .6h-.3zM267.3 192v7.8h22.4M267.3 192.9h17.6M277.3 194.1h3M277.3 193.9h3M280.3 193.9h.1M280.3 193.9v.2M280.4 193.9l-.1 .2M281.6 197h2.2M281.8 197.9l.9 1.3M282.7 197v2.2"/>
<path d="M282.8 192.3h.2l-.1 .6zM283.5 197.9l-.8 1.3M286.4 194.1h.3l-.1 .6zM355.1 187.2v2.2M355.1 188.3h2.3M356 187.5l1.4 .8M357.4 188.3l-1.4 .9M171.1 200.2l-1.1 2.8M272.8 200.2l-1.1 2.8M4 245.2h123v47.8M4 253.7h123M4 259.4h123"/>
<path d="M52.4 245.2v47.8M83.5 253.7v5.7M104.7 253.7v5.7M216 253h200M216 248h65M216 258h65M228.6 243v15M255.2 243v15M281 243v50M296 243v30M346 243v30M361 243v30"/>
<path d="M381 253v20M392 253v20M416 243h-200v50M4 265h123M4 270.6h123M4 276.2h123M84.9 279.3h1.3M85.5 278.6v1.3M216 278h65M216 273h200M216 263h165M216 268h65"/>
<path d="M231 263v15M256 263v15M311 273v20M393.4 260.5l9-2.5v10l-9-2.5zM4 281.8h123M4 287.4h123M83.5 287.4v5.6M84.9 280.6h1.3M104.7 287.4v5.6M267.4 287.2h1.2M267.4 286h1.2M268 285.5v1.1"/>
<circle cx="149.4" cy="52.5" r=".95"/>
<circle cx="149.4" cy="52.5" r="1"/>
<circle cx="161.6" cy="53.2" r=".85"/>
<circle cx="161.6" cy="53.2" r=".82"/>
<circle cx="176.5" cy="45.5" r=".86"/>
<circle cx="176.6" cy="45.5" r=".71"/>
<circle cx="181.6" cy="45.5" r=".72"/>
<circle cx="181.6" cy="45.5" r=".86"/>
<circle cx="185.4" cy="45.5" r=".99"/>
<circle cx="185.4" cy="45.5" r=".96"/>
<circle cx="190.1" cy="45.5" r=".43"/>
<circle cx="190.1" cy="45.5" r=".86"/>
<circle cx="194.8" cy="45.5" r=".96"/>
<circle cx="194.9" cy="45.5" r=".98"/>
<circle cx="198.7" cy="45.5" r=".72"/>
<circle cx="198.7" cy="45.5" r=".86"/>
<circle cx="203.7" cy="45.5" r=".72"/>
<circle cx="203.7" cy="45.5" r=".86"/>
<circle cx="224.4" cy="44.9" r=".93"/>
<circle cx="253" cy="44.9" r=".92"/>
<circle cx="267.3" cy="44.9" r=".92"/>
<circle cx="275.8" cy="53.2" r=".81"/>
<circle cx="275.9" cy="53.2" r=".85"/>
<circle cx="149.4" cy="68.2" r=".98"/>
<circle cx="149.4" cy="68.2" r=".95"/>
<circle cx="161.6" cy="67.5" r=".86"/>
<circle cx="161.6" cy="67.5" r=".81"/>
<circle cx="176.6" cy="75.2" r=".87"/>
<circle cx="176.6" cy="75.2" r=".71"/>
<circle cx="181.6" cy="75.2" r=".72"/>
<circle cx="181.6" cy="75.2" r=".87"/>
<circle cx="185.4" cy="75.2" r=".97"/>
<circle cx="185.4" cy="75.2" r=".99"/>
<circle cx="190.1" cy="75.2" r=".43"/>
<circle cx="190.1" cy="75.2" r=".86"/>
<circle cx="194.8" cy="75.2" r=".97"/>
<circle cx="194.9" cy="75.2" r=".98"/>
<circle cx="198.7" cy="75.2" r=".72"/>
<circle cx="198.7" cy="75.2" r=".87"/>
<circle cx="203.7" cy="75.2" r=".72"/>
<circle cx="203.7" cy="75.2" r=".87"/>
<circle cx="224.4" cy="75.8" r=".93"/>
<circle cx="251.1" cy="77.8" r=".77"/>
<circle cx="251.1" cy="77.8" r=".75"/>
<circle cx="267.3" cy="75.8" r=".92"/>
<circle cx="275.8" cy="67.5" r=".86"/>
<circle cx="275.8" cy="67.5" r=".81"/>
<circle cx="171.3" cy="82" r=".98"/>
<circle cx="182.7" cy="118.7" r=".85"/>
<circle cx="182.7" cy="118.7" r=".75"/>
<circle cx="187.1" cy="115.4" r=".28"/>
<circle cx="187.1" cy="115.4" r=".86"/>
<circle cx="187.1" cy="115.4" r=".77"/>
<circle cx="189" cy="115.9" r=".73"/>
<circle cx="189" cy="115.9" r=".77"/>
<circle cx="191.3" cy="116" r=".74"/>
<circle cx="197.6" cy="118.7" r=".74"/>
<circle cx="197.6" cy="118.7" r=".86"/>
<circle cx="251.3" cy="118.7" r=".85"/>
<circle cx="251.3" cy="118.7" r=".76"/>
<circle cx="251.3" cy="118.7" r=".74"/>
<circle cx="257.6" cy="118.7" r=".75"/>
<circle cx="257.6" cy="118.7" r=".86"/>
<circle cx="161.4" cy="121.7" r=".81"/>
<circle cx="161.4" cy="121.7" r=".85"/>
<circle cx="276" cy="121.7" r=".86"/>
<circle cx="276" cy="121.7" r=".81"/>
<circle cx="351.8" cy="125.2" r="1.19"/>
<circle cx="351.8" cy="125.2" r="1.43"/>
<circle cx="351.8" cy="132" r="1.43"/>
<circle cx="351.8" cy="125.2" r="1.57"/>
<circle cx="351.8" cy="132.1" r="1.57"/>
<circle cx="351.9" cy="132.1" r="1.19"/>
<circle cx="366.4" cy="132" r="1.18"/>
<circle cx="366.4" cy="132" r="1.43"/>
<circle cx="366.4" cy="132.1" r="1.57"/>
<circle cx="381" cy="125.2" r="1.43"/>
<circle cx="381" cy="132" r="1.43"/>
<circle cx="381" cy="125.2" r="1.57"/>
<circle cx="381" cy="132.1" r="1.57"/>
<circle cx="381" cy="132" r="1.18"/>
<circle cx="381" cy="125.2" r="1.22"/>
<circle cx="381" cy="125.2" r="1.18"/>
<circle cx="381" cy="132.1" r="1.21"/>
<circle cx="164.3" cy="173.2" r=".48"/>
<circle cx="167.3" cy="162.1" r=".97"/>
<circle cx="167.3" cy="162.1" r=".93"/>
<circle cx="167.3" cy="177.5" r=".85"/>
<circle cx="189.1" cy="160" r=".34"/>
<circle cx="191.1" cy="160" r=".35"/>
<circle cx="195.8" cy="162.1" r=".98"/>
<circle cx="195.8" cy="177.5" r=".86"/>
<circle cx="195.8" cy="162.1" r=".93"/>
<circle cx="224.4" cy="162.1" r=".98"/>
<circle cx="224.4" cy="162.1" r=".93"/>
<circle cx="251.1" cy="160" r=".34"/>
<circle cx="253" cy="162.1" r=".98"/>
<circle cx="253" cy="162.1" r=".93"/>
<circle cx="267" cy="177.5" r="3"/>
<circle cx="267.3" cy="162.1" r=".98"/>
<circle cx="267.3" cy="162.1" r=".94"/>
<circle cx="273.1" cy="173.2" r=".47"/>
<circle cx="164.3" cy="181.8" r=".48"/>
<circle cx="167.3" cy="192.9" r=".93"/>
<circle cx="167.3" cy="192.9" r=".96"/>
<circle cx="177.7" cy="180.6" r=".99"/>
<circle cx="195.8" cy="192.9" r=".93"/>
<circle cx="195.8" cy="192.9" r=".97"/>
<circle cx="224.4" cy="192.9" r=".93"/>
<circle cx="224.4" cy="192.9" r=".97"/>
<circle cx="253" cy="192.9" r=".93"/>
<circle cx="253" cy="192.9" r=".97"/>
<circle cx="267.3" cy="193" r=".94"/>
<circle cx="267.3" cy="192.9" r=".97"/>
<circle cx="273.1" cy="181.8" r=".47"/>
<circle cx="170.6" cy="201.6" r=".98"/>
<circle cx="272.3" cy="201.6" r=".99"/>
</g>
<path d="M412.4 262.3a2.5 2.5 0 0 0-4.1-1.1 2.5 2.5 0 0 0 1 4.2 2.5 2.5 0 0 0 3.2-2.9l-.1-.2" fill="none" stroke="#000" stroke-width=".3" stroke-dasharray="30.5 1.3 1.3 1.3" stroke-dashoffset="24.5" stroke-linecap="butt"/>
<path d="M414.8 261.5a5 5 0 0 0-8.3-2 5 5 0 0 0 2.2 8.3 5 5 0 0 0 6.2-6l-.1-.3" fill="none" stroke="#000" stroke-width=".3" stroke-dasharray="30.5 1.3 1.3 1.3" stroke-dashoffset="16.7" stroke-linecap="butt"/>
<path d="M366.4 121.6v14.3" fill="none" stroke="#000" stroke-width=".3" stroke-dasharray="30.5 1.3 1.3 1.3" stroke-dashoffset="25.2"/>
<path d="M265.9 177.5h-.2M267.3 176.1v-.2M267.3 178.9v.2M268.7 177.5h.2" fill="none" stroke="#000" stroke-width=".3" stroke-dasharray="30.5 1.3 1.3 1.3"/>
<path d="M410 255.7v14.9" fill="none" stroke="#000" stroke-width=".3" stroke-dasharray="30.5 1.3 1.3 1.3" stroke-dashoffset="25"/>
<path d="M403.4 263l12.6-.1" fill="none" stroke="#000" stroke-width=".3" stroke-dasharray="30.5 1.3 1.3 1.3" stroke-dashoffset="26.1"/>
<path d="M216 248v5" fill="none" stroke="#000" stroke-width=".3" stroke-dasharray="30.5 1.3 1.3 1.3" stroke-dashoffset="29.9"/>
<path d="M161.2 45.5v29.7M190.1 45.5v29.7M247.3 45.5v29.7M276.3 45.5v29.7" fill="none" stroke="#f00" stroke-width=".3" stroke-dasharray="30.5 1.3 1.3 1.3" stroke-dashoffset="17.5"/>
<g fill="#000">
<path d="M348.8 132.4l.6 .1-.6 .1z"/>
<path d="M139.3 29.9l.6-.1v.3zM189.5 29.8l.6 .1-.6 .2zM139.3 40.6l.6-.2v.3zM160.5 40.4l.6 .2-.6 .1z"/>
<path d="M164.1 34.3l.6-.2v.3zM215.5 34.1l.6 .2-.6 .1zM224.4 156.4l.6-.1v.3zM252.4 156.3l.6 .1-.6 .2z"/>
<path d="M176.6 37.3l.6-.2v.4zM203.1 37.1l.6 .2-.6 .2z"/>
<path d="M246.7 29.8l.6 .1-.6 .2zM190.1 29.9l.6-.1v.3z"/>
<path d="M279.8 37.1l.6 .2-.6 .2zM276.3 37.3l.6-.2v.4z"/>
<path d="M210.9 45.5l.2 .6h-.3zM210.8 74.6h.3l-.2 .6zM387.4 112.8l.2 .6h-.3zM387.3 133.9h.3l-.2 .6zM286.6 160.4l.1 .6h-.3zM286.4 194.1h.3l-.1 .6zM282.9 162.1l.1 .6h-.2zM282.8 192.3h.2l-.1 .6z"/>
<path d="M139.3 109.2l.6-.1v.3zM279.8 109.1l.6 .1-.6 .2zM181.6 40.6l.6-.2v.3zM198.1 40.4l.6 .2-.6 .1zM203.7 76.1l-.1 .6h.3zM190.1 76.1l-.1 .6h.3zM366.4 137.6l.6-.1v.3zM382.9 137.5l.6 .1-.6 .2zM139.3 156.5l.6-.2v.3zM166.7 156.3l.6 .2-.6 .1zM167.3 156.5l.6-.2v.3zM195.3 156.3l.6 .2-.6 .1zM167.3 178.4l-.2 .6h.3zM167.3 193.9l-.2 .6h.3zM267.3 193.9l-.2 .6h.3zM195.9 156.5l.6-.1v.3zM223.8 156.4l.6 .1-.6 .2z"/>
<path d="M383.3 108.6l.6 .2-.6 .1zM349 108.8l.6-.2v.3z"/>
<path d="M365.8 137.5l.6 .1-.6 .2zM349.4 137.6l.6-.1v.3zM279.8 156.3l.6 .2-.6 .1zM267.3 156.5l.6-.2v.3z"/>
<path d="M266.7 156.3l.6 .1-.6 .2zM253 156.4l.6-.1v.3z"/>
<path d="M352.6 175.2l.2 .6h-.3zM352.5 178h.3l-.2 .6z"/>
<path d="M357.8 172.8l.6-.2v.3zM356.1 172.6l.6 .2-.6 .1z"/>
</g>
<g font-size="6.3">
<text x="282.1" y="250.3">名称</text>
<text x="347.1" y="250.3">图号</text>
<text x="282.1" y="260.3">材质</text>
<text x="347.1" y="260.3">质量</text>
<text x="383.3" y="262.1">视</text>
<text x="383.3" y="269.9">图</text>
<text x="282.1" y="270.3">版次</text>
<text x="347.1" y="270.3">比例</text>
</g>
<g font-size="4.2">
<text x="4.8" y="237.6">注意：1.行走平行度（正面+侧面），450行程内，≤±0.03mm，1000行程内，≤±0.05mm。</text>
<text x="12.2" y="243.3">2.本体形变，450行程内，≤±0.03mm，1000行程内，≤±0.05mm。</text>
<text x="18.6" y="251.3">型号/规格</text>
<text x="69.5" y="251.3">GTH12-200-BC-M40-C4</text>
<text x="300.8" y="249.5">GTH12-200-BC-M40-C4</text>
<text x="14.4" y="258.3">螺杆型号/规格</text>
<text x="19.7" y="263.9">有效行程</text>
<text x="63.7" y="258.3">1605</text>
<text x="86.5" y="263.9">200</text>
<text x="89.9" y="258.3">1610</text>
<text x="111.7" y="258.3">1620</text>
<text x="19.7" y="269.5">精度等级</text>
<text x="87.6" y="269.5">C7</text>
<text x="259" y="267">2022/9/23</text>
<text x="19.7" y="275.2">马达容量</text>
<text x="74.9" y="275.2">400W（无刹车）</text>
<text x="15.5" y="280.8">重复定位精度</text>
<text x="86.7" y="280.8">0.02</text>
<text x="9.1" y="286.4">感应开关方式及数量</text>
<text x="72.7" y="286.4">外挂型三只（C4）</text>
<text x="15.5" y="292">建议最快速度</text>
<text x="60.5" y="292">250MM/S</text>
<text x="86.7" y="292">500MM/S</text>
<text x="107.4" y="292">1000MM/S</text>
</g>
<g font-size="4.1">
<text x="271" y="179">I</text>
<text x="369.1" y="179.9">2 : 3.5</text>
<text x="375.3" y="174.6">I</text>
</g>
<g font-size="3.5">
<text x="149.3" y="31.2">178 滑台原始位置</text>
<text x="192.3" y="35.5">182</text>
<text x="212.6" y="31.2">200 有效行程</text>
<text x="99.1" y="41.8">76.50 滑台极限位置 1</text>
<text x="193.2" y="41.8">60</text>
<text x="193.2" y="38.6">95</text>
<text x="283.2" y="38.6">14.50 滑台极限位置 1</text>
<text x="212.2" y="62.7" transform="rotate(-90 212.2 62.7)">104</text>
<text x="162.6" y="83.3">2 x</text>
<text x="173" y="83.3">6 H7</text>
<text x="186.2" y="83.3">8</text>
<text x="205.3" y="83.3">8 x M6 贯穿</text>
<text x="208.1" y="110.5">494</text>
<text x="363.9" y="110">122</text>
<text x="388.7" y="125" transform="rotate(-90 388.7 125)">76</text>
<text x="337.1" y="132">基准面</text>
<text x="353.5" y="138.9">59.50</text>
<text x="373.7" y="138.9">60</text>
<text x="152" y="157.7">98</text>
<text x="179.2" y="157.7">100</text>
<text x="207.7" y="157.8">100</text>
<text x="236" y="157.7">100</text>
<text x="259" y="157.7">50</text>
<text x="271.7" y="157.7">46</text>
<text x="284.2" y="179" transform="rotate(-90 284.2 179)">108</text>
<text x="287.8" y="179" transform="rotate(-90 287.8 179)">120</text>
<text x="361.4" y="174">2</text>
<text x="168.9" y="181.8">2 x</text>
<text x="179.3" y="181.8">6 H7</text>
<text x="192.5" y="181.8">6</text>
<text x="350.4" y="190.8" transform="rotate(-90 350.4 190.8)">+0.012</text>
<text x="353.9" y="189" transform="rotate(-90 353.9 189)">0</text>
<text x="357.4" y="186.6" transform="rotate(-90 357.4 186.6)">6</text>
<text x="353.9" y="194.3" transform="rotate(-90 353.9 194.3)">6</text>
<text x="168.9" y="199.3">6 x M8</text>
<text x="172.2" y="202.8">6.5 贯穿</text>
<text x="185.5" y="199.3">16</text>
<text x="268.9" y="199.3">4 x M8</text>
<text x="273.9" y="202.8">6.5 贯穿</text>
<text x="285.5" y="199.3">16</text>
<text x="221.4" y="246.8">1</text>
<text x="221.4" y="251.8">2</text>
<text x="218.8" y="256.8">序号</text>
<text x="232.2" y="256.8">修 订 版 次</text>
<text x="257.5" y="256.8">设计变更编号</text>
<text x="228.2" y="261.8">设</text>
<text x="240.1" y="261.8">计</text>
<text x="252" y="261.8">变</text>
<text x="263.9" y="261.8">更</text>
<text x="219.1" y="266.7">设 计</text>
<text x="366.6" y="269.3">1:3.5</text>
<text x="219.1" y="271.7">校 核</text>
<text x="219.1" y="276.7">批 准</text>
<text x="222.9" y="282.7">技术要求：</text>
<text x="231.8" y="287.3">1、未标注公差全部 0.1</text>
<text x="231.7" y="291.8">2、未标注倒角全部C0.3</text>
</g>
</svg>
